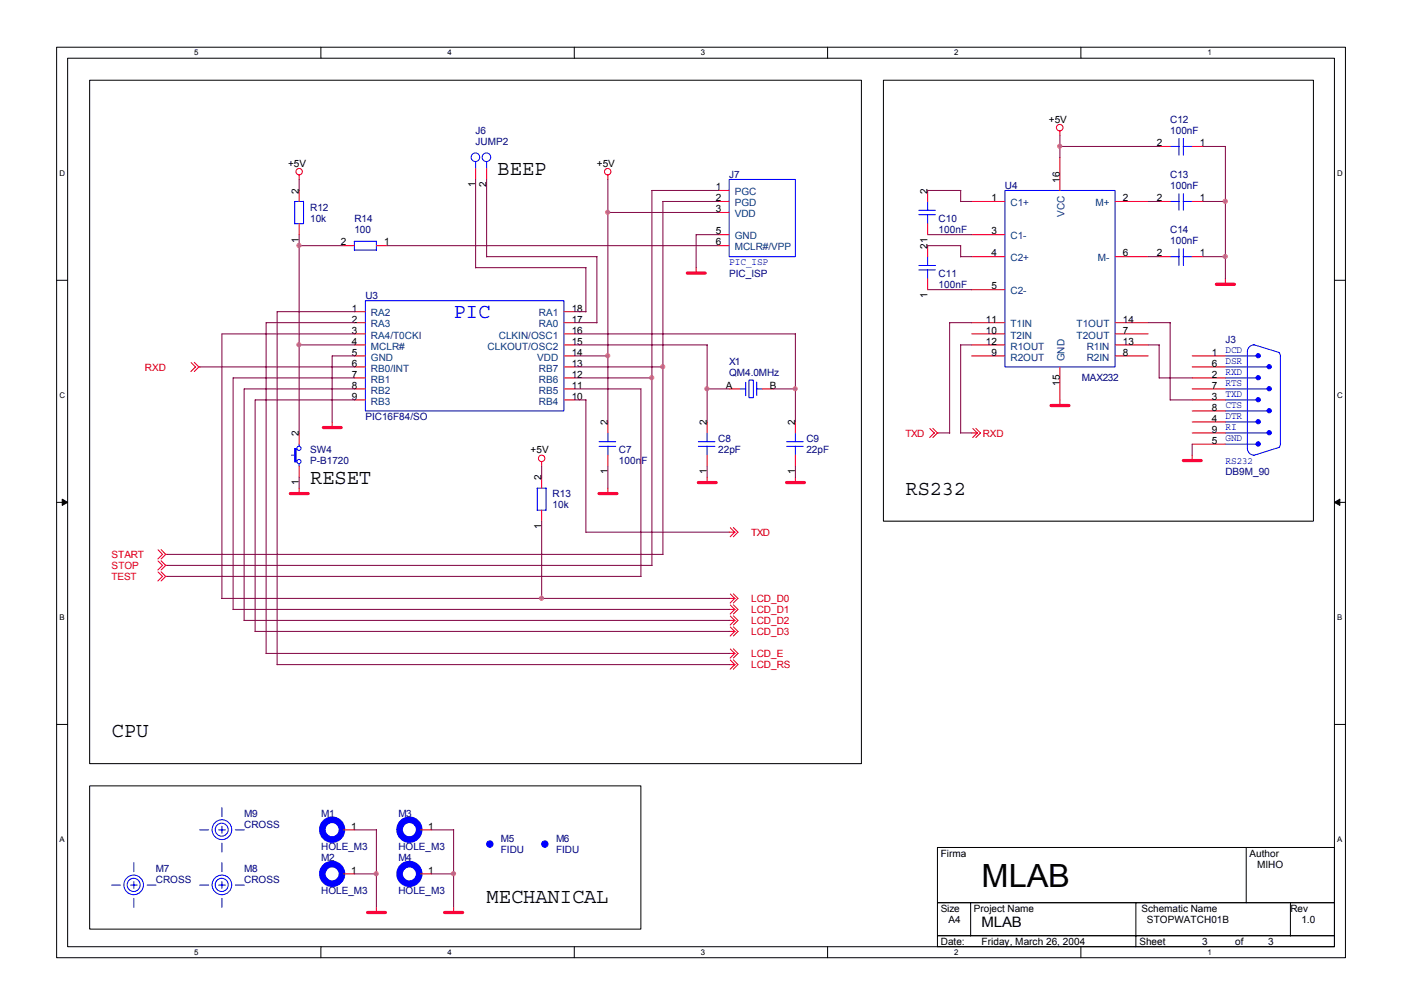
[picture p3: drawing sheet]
<svg xmlns="http://www.w3.org/2000/svg" width="297mm" height="210mm" viewBox="0 0 297 210" stroke-linecap="round" stroke-linejoin="round" font-family="sans-serif">
<path d="M12 10h272.6v192.6h-272.6zM14.3 12.3h268v188h-268z" fill="none" stroke="#000" stroke-width=".21"/>
<g fill="#fff">
<path d="M41.1 10.2h.9v1.9h-.9z"/>
<path d="M41.1 200.6h.9v1.8h-.9z"/>
</g>
<path d="M67.9 10v2.3M67.9 200.3v2.3" fill="none" stroke="#000" stroke-width=".21"/>
<g fill="#fff">
<path d="M94.7 10.2h.9v1.9h-.9z"/>
<path d="M94.7 200.6h.9v1.8h-.9z"/>
</g>
<path d="M121.5 10v2.3M121.5 200.3v2.3" fill="none" stroke="#000" stroke-width=".21"/>
<g fill="#fff">
<path d="M148.3 10.2h.9v1.9h-.9z"/>
<path d="M148.3 200.6h.9v1.8h-.9z"/>
</g>
<path d="M175.1 10v2.3M175.1 200.3v2.3" fill="none" stroke="#000" stroke-width=".21"/>
<g fill="#fff">
<path d="M201.9 10.2h.9v1.9h-.9z"/>
<path d="M201.9 200.6h.9v1.8h-.9z"/>
</g>
<path d="M228.7 10v2.3M228.7 200.3v2.3" fill="none" stroke="#000" stroke-width=".21"/>
<g fill="#fff">
<path d="M255.5 10.2h.9v1.9h-.9z"/>
<path d="M255.5 200.6h.9v1.8h-.9z"/>
<path d="M12.6 35.8h1.2v1.9h-1.2z"/>
<path d="M282.9 35.8h1.2v1.9h-1.2z"/>
<path d="M12.6 82.8h1.2v1.9h-1.2z"/>
<path d="M282.9 82.8h1.2v1.9h-1.2z"/>
</g>
<path d="M12 59.3h2.3M282.3 59.3h2.3" fill="none" stroke="#000" stroke-width=".21"/>
<g fill="#fff">
<path d="M12.6 129.8h1.1v1.9h-1.1z"/>
<path d="M282.9 129.8h1.1v1.9h-1.1z"/>
</g>
<path d="M12 106.3h2.3M282.3 106.3h2.3" fill="none" stroke="#000" stroke-width=".21"/>
<g fill="#000" stroke="#000" stroke-width=".21">
<path d="M13.2 105.6l1.1 .7-1.1 .6z" fill-rule="evenodd"/>
<path d="M282.3 106.3l1.2-.7v1.3z" fill-rule="evenodd"/>
</g>
<g fill="#fff">
<path d="M12.6 176.8h1.1v1.8h-1.1z"/>
<path d="M282.9 176.8h1.1v1.8h-1.1z"/>
</g>
<path d="M19 17h163.2v144.6h-163.2zM186.9 17h91v93.3h-91zM12 153.3h2.3M282.3 153.3h2.3M19 166.3h116.6v30.3h-116.6zM198.3 179.3h84v11.7h-84zM263.7 179.3v11.8M198.3 191h84v7h-84zM198.3 198h84v2.3h-84zM205.4 191v7M240.3 191v9.4M273 191v7" fill="none" stroke="#000" stroke-width=".21"/>
<g fill="none" stroke="#f00" stroke-width=".21">
<path d="M63.3 37v1M100.6 35.6v2.4M103 35.6v2.4M128.6 37v1M224.2 27.7v1M224.2 33.3v7M245.2 31h2.4M252.2 31h2.4M63.3 40.3v2.3M63.3 47.3v2.4M72.6 52h2.4M79.6 52h2.4"/>
<path d="M147.3 56.6v1.2M151.9 42.6h2.4M151.9 40.3h2.4M151.9 45h2.4M151.9 49.7h2.4M151.9 52h2.4M196.3 40.3v2.3M196.3 47.3v2.4M196.3 52v2.3M196.3 59v2.3M205.6 42.6h7M205.6 49.7h7"/>
<path d="M205.6 54.3h7M235.9 42.6h7M235.9 54.3h7M245.2 42.6h2.4M245.2 54.3h2.4M252.2 42.6h2.4M252.2 54.3h2.4M259.2 59v1.2M40.4 76.7l1 1M41.1 76.7l1 .9M41.4 77.6l-1 1M42.1 77.6l-1 1"/>
<path d="M42.1 77.6h.2M75 77.6h2.3M75 66h2.3M75 68.3h2.3M75 70.7h2.3M75 73h2.3M75 75.3h2.3M75 80h2.3M119.3 77.6h2.3M119.3 66h2.3M119.3 68.3h2.3M119.3 70.7h2.3"/>
<path d="M119.3 73h2.3M119.3 75.3h2.3M119.3 80h2.3M205.6 68.3h7M205.6 70.7h7M205.6 73h7M205.6 75.3h7M205.6 61.3h7M224.2 77.6v8.3M235.9 68.3h7M235.9 70.7h7M235.9 73h7"/>
<path d="M235.9 75.3h7M252.2 77.6h7M252.2 75.3h7M252.2 80h7M63.3 91.6v2.4M63.3 98.6v2.4M70.3 89.3v1.2M75 82.3h2.3M75 84.6h2.3M114.6 97.7v.9M119.3 82.3h2.3M119.3 84.6h2.3"/>
<path d="M128.6 89.3v2.3M128.6 96.3v2.3M149.6 89.3v2.3M149.6 96.3v2.3M154.3 82.3h2.3M161.2 82.3h2.4M168.3 89.3v2.3M168.3 96.3v2.3M196.7 90.7l1 1M197.4 90.6l.9 1M197.7 91.6l-1 1M198.3 91.6h.3"/>
<path d="M198.3 91.6l-.9 1M205.6 91.6h1.2M205.8 90.7l1 1M206.5 90.6l.9 1-.9 1M206.8 91.6l-1 1M252.2 91.6h7M252.2 96.3v1.2M252.2 82.3h7M252.2 84.6h7M252.2 89.3h7M252.2 94h7M252.2 87h7"/>
<path d="M33.4 116.3l1 1M33.4 118.7l1 1M34.1 116.3l1 1M34.1 118.7l1 .9M34.4 117.3l-1 1M34.4 119.6l-1 1M35.1 117.3l-1 1M35.1 117.3h.2M35.1 119.6l-1 1M35.1 119.6h.2M63.3 103.3v1.2M114.6 101v2.3"/>
<path d="M114.6 107.9v2.4M128.6 103.3v1.2M149.6 101v1.2M154.3 112.6h1.2M154.5 111.7l1 .9M155.2 111.6l.9 1-.9 1M155.4 112.6l-.9 1M168.3 101v1.2M33.4 121l1 1M34.1 121l1 1M34.4 122l-1 .9M35.1 122l-1 .9"/>
<path d="M35.1 122h.2M154.3 138.3h1.2M154.3 128.9h1.2M154.3 126.6h1.2M154.3 131.3h1.2M154.3 133.6h1.2M154.5 137.3l1 1M154.5 139.7l1 1M154.5 128l1 1M154.5 125.7l1 1M154.5 130.3l1 1M154.5 132.7l1 .9"/>
<path d="M155.2 137.3l.9 1-.9 .9M155.2 139.6l.9 1-.9 1M155.2 128l.9 .9-.9 1M155.2 125.6l.9 1-.9 1M155.2 130.3l.9 1-.9 .9M155.2 132.6l.9 1-.9 1M155.4 138.3l-.9 .9M155.4 128.9l-.9 1M155.4 126.6l-.9 1M155.4 131.3l-.9 .9M155.4 133.6l-.9 1M154.3 140.6h1.2"/>
<path d="M155.4 140.6l-.9 1M72.6 175.6h2.4M88.9 175.6h2.4M72.6 184.9h2.4M79.6 191.9v1.2M88.9 184.9h2.4M96 191.9v1.2"/>
<circle cx="63.3" cy="36.3" r=".68"/>
<circle cx="128.6" cy="36.3" r=".68"/>
<circle cx="224.2" cy="27" r=".69"/>
<circle cx="114.6" cy="97" r=".68"/>
</g>
<path d="M145.4 57.8h3.8M257.3 60.2h3.9M68.4 90.5h3.8M222.4 85.8h3.7M250.4 97.5h3.7M61.4 104.4h3.8M126.7 104.4h3.8M147.7 102.1h3.8M166.4 102.1h3.8M77.8 193.1h3.7M94.1 193.1h3.8" fill="none" stroke="#f00" stroke-width=".68"/>
<g fill="none" stroke="#00f" stroke-width=".21">
<path d="M100.6 34.2v1.5M103 34.2v1.5M154.3 38h14v16.3h-14zM247.5 31h1.9M249.4 29.3v3.6M250.3 31h1.9M250.4 29.3v3.6M62.3 42.6h1.9M62.4 42.6v4.8M64.2 42.6v4.7h-1.9M75 53l-.1-1.9h4.7v1.9M75 52.9h4.7"/>
<path d="M194.4 45.4h3.5M194.4 44.5h3.5M194.4 57.1h3.5M194.4 56.2h3.5M196.3 42.6v1.9M196.3 45.4v1.9M196.3 54.3v1.9M196.3 57.1v1.9M212.6 40.3h23.3v37.3h-23.3zM247.5 42.6h1.9M247.5 54.3h1.9M249.4 41v3.5"/>
<path d="M249.4 52.6v3.6M250.3 42.6h1.9M250.3 54.3h1.9M250.4 41v3.5M250.4 52.6v3.6M77.3 63.6h42v23.4h-42zM259.2 75.3h6.6M259.2 80h6.6M259.2 77.6h8.9M265.3 72.9l5.3 1.7M265.3 73a1.4 1.4 0 0 0-1.4 1.4v20.6M270.6 74.6l.3 .7v18.7"/>
<path d="M61.6 96.3h.8M63.3 93.9v.5M63.3 98.2v.5M126.7 94.4h3.6M126.7 93.5h3.6M128.6 91.6v1.9M128.6 94.4v1.9M147.7 94.4h3.6M147.7 93.5h3.6M149.6 91.6v1.9M149.6 94.4v1.9M156.5 82.3h1.3"/>
<path d="M157.8 80.9v2.8M158.5 80.4h.9v3.8h-.9zM160.1 82.3h1.2M160.1 80.9v2.8M166.4 94.4h3.5M166.4 93.5h3.5M168.3 91.6v1.9M168.3 94.4v1.9M259.2 84.6h6.6M259.2 89.3h6.6M259.2 94h6.6M259.2 82.3h8.9"/>
<path d="M259.2 87h8.9M259.2 91.6h8.9M263.9 94.9a1.41 1.41 0 0 0 1.4 1.4M270.6 94.7l-5.3 1.7M270.9 94l-.3 .6M113.6 103.3h1.9M113.7 103.3v4.7M115.5 103.3v4.6h-1.9M42.2 175.6h2M46.3 175.6h1.4M46.9 170.9v1.9M46.9 174.8v1.5"/>
<path d="M46.9 178.4v1.9M49.8 175.6h1.9M72.3 175.6h.3M88.7 175.6h.2M23.6 187.3h1.9M27.6 187.3h1.4M28.3 182.5v1.9M28.3 186.5v1.5M28.3 190.1v1.9M31.1 187.3h1.9M42.2 187.3h2M46.3 187.3h1.4"/>
<path d="M46.9 182.5v1.9M46.9 186.5v1.5M46.9 190.1v1.9M49.8 187.3h1.9M72.3 184.9h.3M88.7 184.9h.2"/>
<circle cx="100.6" cy="33.3" r=".91"/>
<circle cx="102.9" cy="33.3" r=".91"/>
<circle cx="63.2" cy="94.9" r=".44"/>
<circle cx="63.2" cy="97.7" r=".44"/>
<circle cx="46.9" cy="175.6" r="1.38"/>
<circle cx="46.9" cy="175.6" r="2.08"/>
<circle cx="28.3" cy="187.2" r="1.39"/>
<circle cx="28.3" cy="187.2" r="2.07"/>
<circle cx="46.9" cy="187.2" r="1.39"/>
<circle cx="46.9" cy="187.2" r="2.07"/>
</g>
<g fill="none" stroke="#00f" stroke-width="1.4">
<circle cx="70.3" cy="175.6" r="2.08"/>
<circle cx="86.6" cy="175.6" r="2.08"/>
<circle cx="70.3" cy="184.9" r="2.07"/>
<circle cx="86.6" cy="184.9" r="2.07"/>
</g>
<g fill="#00f" stroke="#00f" stroke-width=".21">
<path d="M62.4 94.9h.3v2.8h-.3z"/>
<circle cx="103.6" cy="178.6" r=".68"/>
<circle cx="115.3" cy="178.6" r=".68"/>
<circle cx="266.2" cy="75.3" r=".44"/>
<circle cx="266.2" cy="79.9" r=".44"/>
<circle cx="268.5" cy="77.6" r=".44"/>
<circle cx="268.5" cy="82.3" r=".44"/>
<circle cx="266.2" cy="84.6" r=".44"/>
<circle cx="268.5" cy="86.9" r=".44"/>
<circle cx="266.2" cy="89.2" r=".44"/>
<circle cx="268.5" cy="91.6" r=".44"/>
<circle cx="266.2" cy="93.9" r=".46"/>
</g>
<g fill="none" stroke="#800040" stroke-width=".21">
<path d="M63.3 38v2.3M100.6 38v18.7M103 38v16.4M128.6 38v51.3M224.2 28.7v4.7M224.2 31h21.1M254.6 31h4.7l-.1 28M63.2 52h9.4M63.3 49.7v42M81.9 52h70M100.6 56.6h23.4v9.4M103 54.3h23.3v14"/>
<path d="M128.6 45h23.4M152 40.3h-14.1v79.4M152 42.6h-11.7v74.7M152 49.7h-4.7v7M196.3 40.3h7l-.1 2.4M196.3 49.7h9.3M196.3 52h6.9v2.4M203.2 42.6h2.4M203.2 54.3h2.4M242.9 42.6h2.4M242.9 54.3h2.4M254.6 42.6h4.7"/>
<path d="M254.6 54.3h4.7M42.3 77.6h32.7M63.3 73h11.7M75 70.7h-28.1v56M75 75.3h-4.7v14M75 80h-25.7v49M75 66h-16.4v74.7M75 68.3h-18.7v70M121.6 70.7h46.7v18.6M121.6 73h28v16.3M121.6 75.3h7.1M121.6 80h16.4"/>
<path d="M121.6 77.6h18.7M121.6 66h2.4M121.6 68.3h4.7M196.3 61.3h9.3M205.6 73h-2.4v18.7M205.6 68.3h-4.7v23.4M242.9 73h2.4l-.1 7M242.9 68.3h4.7v16.4M245.2 80h7.1M75 82.3h-23.4v49M75 84.6h-21v49M114.6 98.6v2.4"/>
<path d="M121.6 82.3h14v39.7M121.6 84.6h2.4v28M128.6 98.6v4.7M149.6 98.6v2.4M149.6 82.3h4.7M163.6 82.3h4.7M168.3 98.6v2.4M198.6 91.6h2.4M203.2 91.6h2.4M247.6 84.6h4.7M252.2 94v2.4M35.3 117.3h105"/>
<path d="M35.3 119.6h102.7M63.3 101v2.3M114.6 110.3v16.4M124 112.6h30.3M35.3 122h100.3M46.9 126.6h107.4M49.3 128.9h105M51.6 131.3h102.7M54 133.6h100.3M56.3 138.3h98M58.6 140.6h95.7M75 175.6h4.7l-.1 16.4"/>
<path d="M91.3 175.6h4.7M96 175.6v16.4M75 184.9h4.7M91.3 184.9h4.7"/>
</g>
<g fill="#f0f" stroke="#f0f" stroke-width=".21">
<circle cx="79.6" cy="184.9" r=".44"/>
<circle cx="95.9" cy="184.9" r=".46"/>
<circle cx="168.2" cy="82.3" r=".44"/>
<circle cx="149.6" cy="82.3" r=".44"/>
<circle cx="128.6" cy="44.9" r=".44"/>
<circle cx="63.2" cy="51.9" r=".44"/>
<circle cx="128.6" cy="75.3" r=".44"/>
<circle cx="140.2" cy="77.6" r=".44"/>
<circle cx="137.9" cy="79.9" r=".44"/>
<circle cx="114.6" cy="126.6" r=".44"/>
<circle cx="224.2" cy="30.9" r=".44"/>
<circle cx="259.2" cy="42.6" r=".46"/>
<circle cx="259.2" cy="54.3" r=".46"/>
<circle cx="63.2" cy="72.9" r=".44"/>
</g>
<text font-size="6.8" x="207.7" y="187.8">MLAB</text>
<g font-size="4.4">
<text x="105.3" y="37">BEEP</text>
<text x="65.6" y="102.3">RESET</text>
<text x="191.6" y="104.6">RS232</text>
<text x="23.6" y="156">CPU</text>
<text x="103" y="191">MECHANICAL</text>
</g>
<text font-size="4.4" fill="#00f" x="96" y="67.3">PIC</text>
<text font-size="3" x="207.7" y="196.1">MLAB</text>
<g font-size="2.1" fill="#000080">
<text x="100.6" y="28.3">J6</text>
<text x="247.6" y="26">C12</text>
<text x="247.6" y="28.3">100nF</text>
<text x="100.6" y="30.6">JUMP2</text>
<text x="154.3" y="37.6">J7</text>
<text x="212.6" y="39.9">U4</text>
<text x="247.6" y="37.6">C13</text>
<text x="247.6" y="39.9">100nF</text>
<text x="65.6" y="44.6">R12</text>
<text x="65.6" y="46.9">10k</text>
<text x="75" y="46.9">R14</text>
<text x="198.6" y="46.9">C10</text>
<text x="75" y="49.3">100</text>
<text x="198.6" y="49.3">100nF</text>
<text x="247.6" y="49.3">C14</text>
<text x="247.6" y="51.6">100nF</text>
<text x="154.3" y="58.6">PIC_ISP</text>
<text x="198.6" y="58.6">C11</text>
<text x="77.3" y="63.2">U3</text>
<text x="198.6" y="60.9">100nF</text>
<text x="154.3" y="77.3">X1</text>
<text x="259.2" y="72.6">J3</text>
<text x="154.3" y="79.6">QM4.0MHz</text>
<text x="228.9" y="80.5">MAX232</text>
<text x="77.3" y="88.9">PIC16F84/SO</text>
<text x="65.6" y="95.9">SW4</text>
<text x="130.9" y="95.9">C7</text>
<text x="151.9" y="93.6">C8</text>
<text x="151.9" y="95.9">22pF</text>
<text x="170.6" y="93.6">C9</text>
<text x="170.6" y="95.9">22pF</text>
<text x="65.6" y="98.3">P-B1720</text>
<text x="130.9" y="98.3">100nF</text>
<text x="259.2" y="100.6">DB9M_90</text>
<text x="116.9" y="105.2">R13</text>
<text x="116.9" y="107.6">10k</text>
<text x="51.6" y="172.9">M9</text>
<text x="67.9" y="172.9">M1</text>
<text x="84.3" y="172.9">M3</text>
<text x="51.6" y="175.2">CROSS</text>
<text x="67.9" y="179.9">HOLE_M3</text>
<text x="84.3" y="179.9">HOLE_M3</text>
<text x="106" y="178.3">M5</text>
<text x="117.6" y="178.3">M6</text>
<text x="33" y="184.5">M7</text>
<text x="51.6" y="184.5">M8</text>
<text x="67.9" y="182.2">M2</text>
<text x="84.3" y="182.2">M4</text>
<text x="106" y="180.6">FIDU</text>
<text x="117.6" y="180.6">FIDU</text>
<text x="33" y="186.9">CROSS</text>
<text x="51.6" y="186.9">CROSS</text>
<text x="67.9" y="189.2">HOLE_M3</text>
<text x="84.3" y="189.2">HOLE_M3</text>
</g>
<g font-size="2.1">
<text x="221.9" y="26">+5V</text>
<text x="61" y="35.3">+5V</text>
<text x="126.3" y="35.3">+5V</text>
<text x="244.7" y="30.9">2</text>
<text x="253.9" y="30.9">1</text>
<text x="63.2" y="41" transform="rotate(-90 63.2 41)">2</text>
<text x="100.6" y="39.7" transform="rotate(-90 100.6 39.7)">1</text>
<text x="102.9" y="39.7" transform="rotate(-90 102.9 39.7)">2</text>
<text x="151.4" y="40.3">1</text>
<text x="196.2" y="41" transform="rotate(-90 196.2 41)">2</text>
<text x="224.2" y="38.7" transform="rotate(-90 224.2 38.7)">16</text>
<text x="151.4" y="42.6">2</text>
<text x="151.4" y="44.9">3</text>
<text x="209.8" y="42.6">1</text>
<text x="237.6" y="42.6">2</text>
<text x="244.7" y="42.6">2</text>
<text x="253.9" y="42.6">1</text>
<text x="63.2" y="51.4" transform="rotate(-90 63.2 51.4)">1</text>
<text x="72.1" y="51.9">2</text>
<text x="81.3" y="51.9">1</text>
<text x="151.4" y="49.6">5</text>
<text x="151.4" y="51.9">6</text>
<text x="196.2" y="52.7" transform="rotate(-90 196.2 52.7)">21</text>
<text x="209.8" y="49.6">3</text>
<text x="209.8" y="54.3">4</text>
<text x="237.6" y="54.3">6</text>
<text x="244.7" y="54.3">2</text>
<text x="253.9" y="54.3">1</text>
<text x="74.5" y="65.9">1</text>
<text x="120.9" y="65.9">18</text>
<text x="196.2" y="63" transform="rotate(-90 196.2 63)">1</text>
<text x="209.8" y="61.3">5</text>
<text x="74.5" y="68.2">2</text>
<text x="74.5" y="70.6">3</text>
<text x="120.9" y="70.6">16</text>
<text x="120.9" y="68.2">17</text>
<text x="208.6" y="68.2">11</text>
<text x="208.6" y="70.6">10</text>
<text x="237.6" y="68.2">14</text>
<text x="237.6" y="70.6">7</text>
<text x="74.5" y="72.9">4</text>
<text x="74.5" y="75.3">5</text>
<text x="74.5" y="77.6">6</text>
<text x="120.9" y="77.6">13</text>
<text x="120.9" y="75.3">14</text>
<text x="120.9" y="72.9">15</text>
<text x="208.6" y="72.9">12</text>
<text x="209.8" y="75.3">9</text>
<text x="237.6" y="72.9">13</text>
<text x="237.6" y="75.3">8</text>
<text x="256.4" y="75.3">1</text>
<text x="256.4" y="77.6">6</text>
<text x="74.5" y="79.9">7</text>
<text x="74.5" y="82.3">8</text>
<text x="120.9" y="82.3">11</text>
<text x="120.9" y="79.9">12</text>
<text x="153.5" y="82.3">A</text>
<text x="162.9" y="82.3">B</text>
<text x="224.2" y="81.7" transform="rotate(-90 224.2 81.7)">15</text>
<text x="256.4" y="79.9">2</text>
<text x="256.4" y="82.3">7</text>
<text x="74.5" y="84.6">9</text>
<text x="120.9" y="84.6">10</text>
<text x="128.6" y="90" transform="rotate(-90 128.6 90)">2</text>
<text x="149.6" y="90" transform="rotate(-90 149.6 90)">2</text>
<text x="168.2" y="90" transform="rotate(-90 168.2 90)">2</text>
<text x="256.4" y="84.6">3</text>
<text x="256.4" y="89.2">4</text>
<text x="256.4" y="86.9">8</text>
<text x="63.2" y="92.3" transform="rotate(-90 63.2 92.3)">2</text>
<text x="112.3" y="95.9">+5V</text>
<text x="256.4" y="93.9">5</text>
<text x="256.4" y="91.6">9</text>
<text x="114.6" y="101.6" transform="rotate(-90 114.6 101.6)">2</text>
<text x="128.6" y="100.3" transform="rotate(-90 128.6 100.3)">1</text>
<text x="149.6" y="100.3" transform="rotate(-90 149.6 100.3)">1</text>
<text x="168.2" y="100.3" transform="rotate(-90 168.2 100.3)">1</text>
<text x="63.2" y="102.7" transform="rotate(-90 63.2 102.7)">1</text>
<text x="114.6" y="112" transform="rotate(-90 114.6 112)">1</text>
<text x="74.3" y="175.6">1</text>
<text x="90.6" y="175.6">1</text>
<text x="74.3" y="184.9">1</text>
<text x="90.6" y="184.9">1</text>
<text x="199.1" y="181.3">Firma</text>
<text x="264.4" y="181.3">Author</text>
<text x="266" y="183.6">MIHO</text>
<text x="199.1" y="193">Size</text>
<text x="200.7" y="195.3">A4</text>
<text x="206" y="193">Project Name</text>
<text x="241.5" y="193">Schematic Name</text>
<text x="242.7" y="195.3">STOPWATCH01B</text>
<text x="273" y="193">Rev</text>
<text x="275.3" y="195.3">1.0</text>
<text x="199.1" y="199.9">Date:</text>
<text x="207.7" y="199.9">Friday, March 26, 2004</text>
<text x="241" y="199.9">Sheet</text>
<text x="254.3" y="199.9">3</text>
<text x="261.3" y="199.9">of</text>
<text x="268.3" y="199.9">3</text>
</g>
<g font-size="2.1" fill="#004080">
<text x="155.4" y="41.3">PGC</text>
<text x="155.4" y="43.6">PGD</text>
<text x="155.4" y="45.9">VDD</text>
<text x="213.8" y="43.6">C1+</text>
<text x="225.2" y="45.9" transform="rotate(-90 225.2 45.9)">VCC</text>
<text x="231.8" y="43.6">M+</text>
<text x="155.4" y="50.6">GND</text>
<text x="155.4" y="53">MCLR#/VPP</text>
<text x="213.8" y="50.6">C1-</text>
<text x="213.8" y="55.3">C2+</text>
<text x="232.3" y="55.3">M-</text>
<text x="213.8" y="62.3">C2-</text>
<text x="78.5" y="66.9">RA2</text>
<text x="78.5" y="69.3">RA3</text>
<text x="78.5" y="71.6">RA4/T0CKI</text>
<text x="105.5" y="71.6">CLKIN/OSC1</text>
<text x="114" y="69.3">RA0</text>
<text x="114" y="66.9">RA1</text>
<text x="213.8" y="69.3">T1IN</text>
<text x="213.8" y="71.6">T2IN</text>
<text x="227.8" y="69.3">T1OUT</text>
<text x="227.8" y="71.6">T2OUT</text>
<text x="78.5" y="74">MCLR#</text>
<text x="78.5" y="76.3">GND</text>
<text x="103.2" y="74">CLKOUT/OSC2</text>
<text x="113.7" y="76.3">VDD</text>
<text x="213.8" y="74">R1OUT</text>
<text x="213.8" y="76.3">R2OUT</text>
<text x="225.2" y="76.5" transform="rotate(-90 225.2 76.5)">GND</text>
<text x="229.9" y="74">R1IN</text>
<text x="229.9" y="76.3">R2IN</text>
<text x="78.5" y="78.6">RB0/INT</text>
<text x="78.5" y="80.9">RB1</text>
<text x="78.5" y="83.3">RB2</text>
<text x="114" y="83.3">RB5</text>
<text x="114" y="80.9">RB6</text>
<text x="114" y="78.6">RB7</text>
<text x="78.5" y="85.6">RB3</text>
<text x="114" y="85.6">RB4</text>
</g>
<g font-size="2.1" fill="#00f">
<text x="154.3" y="56.1">PIC_ISP</text>
<text x="259.2" y="74.8">DCD</text>
<text x="259.2" y="77.1">DSR</text>
<text x="259.2" y="81.7">RTS</text>
<text x="259.2" y="79.4">RXD</text>
<text x="259.2" y="86.4">CTS</text>
<text x="259.2" y="84.1">TXD</text>
<text x="259.2" y="88.7">DTR</text>
<text x="259.2" y="91.1">RI</text>
<text x="259.2" y="93.4">GND</text>
<text x="259.2" y="98.1">RS232</text>
</g>
<g font-size="2.1" fill="#f00">
<text x="30.6" y="78.4">RXD</text>
<text x="191.6" y="92.4">TXD</text>
<text x="207.9" y="92.4">RXD</text>
<text x="158.9" y="113.4">TXD</text>
<text x="23.6" y="118.1">START</text>
<text x="23.6" y="122.7">TEST</text>
<text x="23.6" y="120.4">STOP</text>
<text x="158.9" y="129.7">LCD_D1</text>
<text x="158.9" y="127.4">LCD_D0</text>
<text x="158.9" y="132.1">LCD_D2</text>
<text x="158.9" y="134.4">LCD_D3</text>
<text x="158.9" y="139.1">LCD_E</text>
<text x="158.9" y="141.4">LCD_RS</text>
</g>
<g font-size="1.7">
<text x="41.1" y="11.7">5</text>
<text x="94.7" y="11.7">4</text>
<text x="148.3" y="11.7">3</text>
<text x="201.9" y="11.7">2</text>
<text x="255.5" y="11.7">1</text>
<text x="12.6" y="37.3">D</text>
<text x="282.9" y="37.3">D</text>
<text x="12.6" y="84.3">C</text>
<text x="282.9" y="84.3">C</text>
<text x="12.6" y="131.3">B</text>
<text x="282.9" y="131.3">B</text>
<text x="12.6" y="178.3">A</text>
<text x="282.9" y="178.3">A</text>
<text x="41.1" y="202.1">5</text>
<text x="94.7" y="202.1">4</text>
<text x="148.3" y="202.1">3</text>
<text x="201.9" y="202.1">2</text>
<text x="255.5" y="202.1">1</text>
</g>
</svg>
